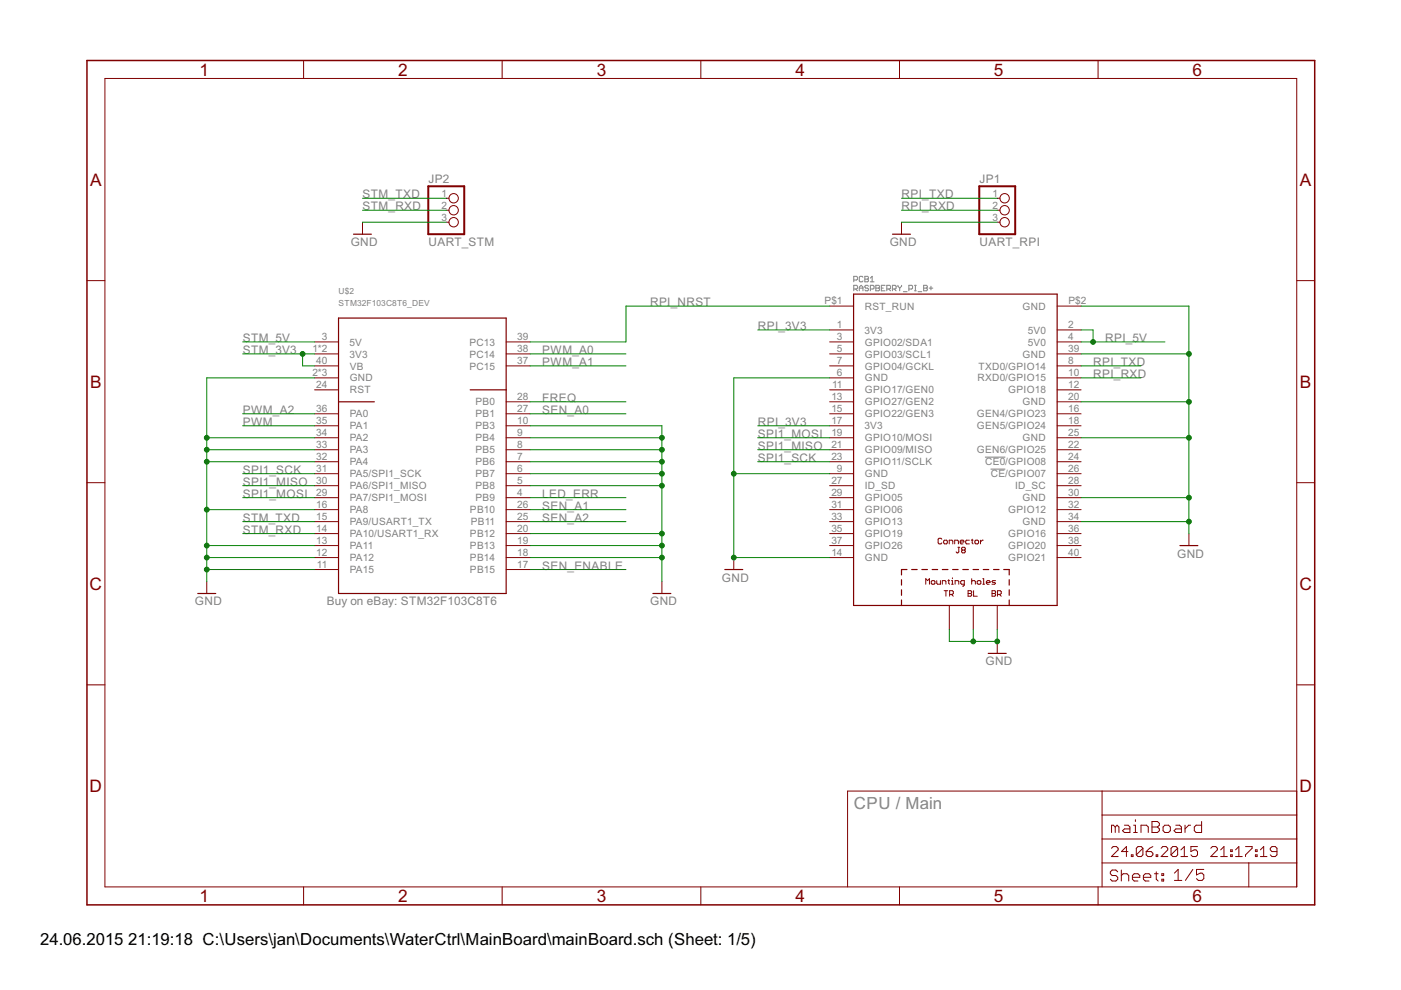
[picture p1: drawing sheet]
<svg xmlns="http://www.w3.org/2000/svg" width="297mm" height="210mm" viewBox="0 0 297 210" stroke-linecap="round" stroke-linejoin="round" font-family="sans-serif">
<g fill="none" stroke="#808080" stroke-width=".21">
<path d="M181 59.4h.6l.2-.2v-.4l-.2-.2h-.6v1.2M183 58.8l-.2-.2h-.4l-.2 .2v.8l.2 .2h.4l.2-.2M183.4 58.6h.5l.2 .2-.2 .4 .2 .4-.2 .2h-.5zM183.4 59.2h.5M184.5 59.8h.8M184.5 59l.4-.4v1.2M181 61.3h.6l.2-.2v-.4l-.2-.2h-.6v1.2M181.4 61.3l.4 .4M182.2 61.7v-.8l.4-.4 .4 .4v.8M182.2 61.1h.8M184.1 60.7l-.2-.2h-.3l-.2 .2 .2 .4h.3l.2 .2-.2 .4h-.3l-.2-.2M184.5 61.3h.6l.2-.2v-.4l-.2-.2h-.6v1.2"/>
<path d="M185.7 60.5h.6l.2 .2-.2 .4 .2 .4-.2 .2h-.6zM185.7 61.1h.6M186.9 61.1h.4M187.6 60.5h-.7v1.2h.7M188 61.3h.6l.2-.2v-.4l-.2-.2h-.6v1.2M188.4 61.3l.4 .4M189.2 61.3h.6l.2-.2v-.4l-.2-.2h-.6v1.2M189.6 61.3l.4 .4M190.4 60.5l.4 .6M190.8 61.1v.6M191.2 60.5v.2l-.4 .4M191.5 61.8h.8"/>
<path d="M192.7 61.3h.6l.2-.2v-.4l-.2-.2h-.6v1.2M193.9 60.5h.4M193.9 61.7h.4M194.1 60.5v1.2M194.6 61.8h.8M195.8 60.5h.6l.2 .2-.2 .4 .2 .4-.2 .2h-.6zM195.8 61.1h.6M197 61.1h.8M197.4 60.7v.8M208.8 96.9h4.3M210 99.5h3.1"/>
</g>
<g fill="none" stroke="#800000" stroke-width=".21">
<path d="M22.2 16.6h252.7v171.4h-252.7zM64.4 12.8v3.8M106.5 12.8v3.8M148.6 12.8v3.8M190.7 12.8v3.8M232.8 12.8v3.8M18.4 59.5h3.8M76.9 47.1v2.6M94.6 42h.6M94.6 44.6h.6M94.6 47.1h.6M191.1 47.1v2.6"/>
<path d="M211.4 42h.6M211.4 44.6h.6M211.4 47.1h.6M274.9 59.5h3.8M66.7 72.5h5.1M66.7 75h5.1M66.7 77.6h5.1M107.3 72.5h5.1M107.3 75h5.1M107.3 77.6h5.1M175.9 70h5.1M175.9 72.5h5.1"/>
<path d="M175.9 75h5.1M175.9 77.6h5.1M175.9 64.9h5.1M224.1 70h5.1M224.1 72.5h5.1M224.1 75h5.1M224.1 77.6h5.1M224.1 64.9h5.1M66.7 80.1h5.1M66.7 82.7h5.1M66.7 87.7h5.1M66.7 90.3h5.1"/>
<path d="M66.7 92.8h5.1M66.7 95.4h5.1M66.7 97.9h5.1M107.3 85.2h5.1M107.3 87.7h5.1M107.3 90.3h5.1M107.3 92.8h5.1M107.3 95.4h5.1M107.3 97.9h5.1M175.9 80.1h5.1M175.9 82.7h5.1M175.9 85.2h5.1"/>
<path d="M175.9 87.7h5.1M175.9 90.3h5.1M175.9 92.8h5.1M175.9 95.4h5.1M175.9 97.9h5.1M224.1 80.1h5.1M224.1 82.7h5.1M224.1 85.2h5.1M224.1 87.7h5.1M224.1 90.3h5.1M224.1 92.8h5.1M224.1 95.4h5.1"/>
<path d="M224.1 97.9h5.1M18.4 102.3h3.8M66.7 100.4h5.1M66.7 103h5.1M66.7 105.5h5.1M66.7 108.1h5.1M66.7 110.6h5.1M66.7 113.1h5.1M66.7 115.7h5.1M66.7 118.2h5.1M107.3 100.4h5.1M107.3 103h5.1"/>
<path d="M107.3 105.5h5.1M107.3 108.1h5.1M107.3 110.6h5.1M107.3 113.1h5.1M107.3 115.7h5.1M107.3 118.2h5.1M155.6 118.2v2.6M175.9 100.4h5.1M175.9 103h5.1M175.9 105.5h5.1M175.9 108.1h5.1M175.9 110.6h5.1"/>
<path d="M175.9 113.1h5.1M175.9 115.7h5.1M175.9 118.2h5.1M199.7 114.3l-.2-.2h-.4l-.2 .2v.8l.2 .2h.4l.2-.2M200.1 114.7l.2-.2h.4l.2 .2v.4l-.2 .2h-.4l-.2-.2zM201.3 115.3v-.8h.5l.2 .2v.6M202.4 115.3v-.8h.6l.2 .2v.6M203.1 116h.4M203.3 116v1l-.2 .2-.4-.2M203.6 114.9h.8l-.2-.4h-.4l-.2 .2v.4l.2 .2h.4M204.1 116.6l-.2 .2 .2 .4h.3l.3-.2-.3-.4M204.1 116.6l-.2-.2 .2-.4h.3l.3 .2-.3 .4"/>
<path d="M204.1 116.6h.3M205.5 114.5h-.6l-.2 .2v.4l.2 .2h.6M205.9 114.5h.4M206.1 114.3v.8l.2 .2M206.7 114.7l.2-.2h.4l.2 .2v.4l-.2 .2h-.4l-.2-.2zM207.9 114.5v.8M208.4 114.5l-.5 .4M224.1 100.4h5.1M224.1 103h5.1M224.1 105.5h5.1M224.1 108.1h5.1M224.1 110.6h5.1"/>
<path d="M224.1 113.1h5.1M224.1 115.7h5.1M224.1 118.2h5.1M252.1 113.1v2.6M274.9 102.3h3.8M43.8 123.3v2.5M66.7 120.8h5.1M107.3 120.8h5.1M140.3 123.3v2.5M196.3 123.9v-1.2l.4 .4 .4-.4v1.2M197.4 123.3l.2-.2h.4l.2 .2v.4l-.2 .2h-.4l-.2-.2zM198.6 123.1v.6l.2 .2h.6v-.8"/>
<path d="M199.8 123.9v-.8h.6l.2 .2v.6M200.2 125.2h.7M200.6 125.2v1.2M201 123.1h.3M201.1 122.9v.8l.2 .2M201.3 128.4v5.1M201.3 126h.6l.2-.2v-.4l-.2-.2h-.6v1.2M201.7 126l.4 .4M201.7 123.9h.4M201.7 123.1h.2v.8M201.9 122.5v.2M202.5 123.9v-.8h.6l.2 .2v.6"/>
<path d="M204.4 123.9h-.5l-.2-.2v-.4l.2-.2h.5v1l-.3 .2M205.3 125.2h.5l.2 .2-.2 .4 .2 .4-.2 .2h-.5zM205.3 125.8h.5M206 122.7v1.2M206 123.3l.2-.2h.4l.2 .2v.6M206.4 128.4v5.1M206.4 125.2v1.2h.8M207.2 123.3l.2-.2h.4l.2 .2v.4l-.2 .2h-.4l-.2-.2zM208.4 123.9h.3M208.4 122.7h.2v1.2M209.1 123.5h.8l-.2-.4h-.4l-.2 .2v.4l.2 .2h.4M210.3 125.2h.6l.2 .2-.2 .4 .2 .4-.2 .2h-.6z"/>
<path d="M210.3 125.8h.6M211.1 123.1h-.6l-.2 .2 .2 .2h.4l.2 .2-.2 .2h-.6M211.4 128.4v5.1M211.4 136v2.5M211.5 126h.6l.2-.2v-.4l-.2-.2h-.6v1.2M211.9 126l.4 .4M18.4 145.2h3.8M274.9 145.2h3.8M233.7 167.7v20.3M233.7 177.9h41.2M233.7 172.8h41.2M235.6 179.9l.4-.4h.7l.4 .4v.3l-1.5 1.4h1.5"/>
<path d="M236.5 175.3l-.4-.3h-.4v1.5M236.5 175.3v1.2M236.5 175.3l.3-.3 .4 .3v1.2M238.4 175h.8l.4 .3v1.2h-1.2l-.4-.4 .4-.4h1.2M240.3 175h.4v1.5M240.3 176.5h.8M240.7 173.8v.4M241.9 176.5v-1.5h1.2l.4 .3v1.2M242.3 179.9v1.4l-.3 .3h-.7l-.4-.3M242.3 179.9l-.3-.4h-.7l-.4 .4v1.4M242.3 179.9l-1.4 1.4M244.2 174.2h1.2l.4 .4v.4l-.4 .3 .4 .4v.4l-.4 .4h-1.2z"/>
<path d="M244.2 175.3h1.2M244.4 179.5l-.7 .4-.7 .7M246.2 179.9l.3-.4h.7l.4 .4v.3l-1.4 1.4h1.4M247 175h.8l.3 .3v.8l-.3 .4h-.8l-.4-.4v-.8zM249.3 175h.8l.4 .3v1.2h-1.2l-.4-.4 .4-.4h1.2M249.7 179.9v1.4l-.4 .3h-.7l-.3-.3M249.7 179.9l-.4-.4h-.7l-.3 .4v1.4M249.7 179.9l-1.4 1.4M251.2 175v1.5M252.4 175h-.4l-.8 .7M253.9 179.5h-1.4v1.1l.7-.4h.4l.3 .4v.7l-.3 .3h-.8l-.3-.3M254.8 174.2v2.3h-1.2l-.4-.4v-.8l.4-.3h1.2"/>
<path d="M256.7 179.9l.3-.4h.8l.3 .4v.3l-1.4 1.4h1.4M264.1 179.5h1.4v.4l-1.4 1.4v.3M274.9 167.7h-95.2v20.3M64.4 188v3.9M106.5 188v3.9M148.6 188v3.9M190.7 188v3.9M232.8 188v3.9M233.7 183h41.2M237 184.8l-.4-.3h-.8l-.4 .3v.5l.4 .3h.8l.4 .4v.4l-.4 .4h-.8l-.4-.4M237.7 184.5v2.3M237.7 185.6l.4-.3h.8l.4 .3v1.2"/>
<path d="M239.2 180.6h-1.4l1-1.1v2.1M239.9 181.3h.3v.3h-.3zM240.1 186h1.6v-.4l-.4-.3h-.8l-.4 .3v.8l.4 .4h.8M242.4 186h1.6v-.4l-.4-.3h-.8l-.4 .3v.8l.4 .4h.8M243 180.6h1.1l.3 .3v.4l-.3 .3h-.7l-.4-.3zM244.8 185.3h.8M245.1 181.3h.4v.3h-.4zM245.2 184.8v1.6l.4 .4M246.3 185.3h.4v.3h-.4zM246.3 186.4h.4v.4h-.4zM249 185.1l.8-.8v2.4M249 186.7h1.6"/>
<path d="M250.4 181.6h1.4M250.4 180.2l.7-.7v2.1M252.9 184.3l-1.6 2.4M255.2 184.3h-1.5v1.2l.8-.4h.3l.4 .4v.8l-.4 .4h-.7l-.4-.4M258.8 181.6h1.4M258.8 180.2l.7-.7v2.1M260.9 181.3h.4v.3h-.4zM260.9 180.2h.4v.4h-.4zM262 181.6h1.4M262 180.2l.7-.7v2.1M264.8 183v5M266.2 181.3h.3v.3h-.3z"/>
<path d="M266.2 180.2h.3v.4h-.3zM267.2 181.6h1.4M267.2 180.2l.7-.7v2.1M270.7 180.6h-1l-.4-.4v-.3l.4-.4h.7l.3 .4v1.4l-.3 .3h-.7l-.4-.3"/>
<circle cx="96.2" cy="42" r=".99"/>
<circle cx="96.2" cy="44.6" r=".99"/>
<circle cx="96.2" cy="47.1" r=".99"/>
<circle cx="213" cy="42" r=".99"/>
<circle cx="213" cy="47.1" r=".99"/>
<circle cx="213" cy="44.6" r=".99"/>
</g>
<path d="M18.4 12.8h260.3v179.1h-260.3z" fill="none" stroke="#800000" stroke-width=".32"/>
<g fill="none" stroke="#800000" stroke-width=".25">
<path d="M75 49.7h3.7M189.2 49.7h3.8M71.8 67.4h35.5v58.4h-35.5zM181 62.4h43.1v66h-43.1zM71.8 85.2h7.6M99.7 82.7h7.6M250.2 115.7h3.8M41.9 125.8h3.8M138.4 125.8h3.8M153.7 120.8h3.8M191.1 122.9v1.2M191.1 125.1v1.1"/>
<path d="M191.1 127.2v1.2M192.3 120.8h-1.2v1.1M193.3 120.8h1.2M195.5 120.8h1.1M197.6 120.8h1.2M199.8 120.8h1.2M202 120.8h1.1M204.1 120.8h1.2M206.3 120.8h1.2M208.5 120.8h1.1M209.5 138.5h3.8M210.7 120.8h1.1"/>
<path d="M212.8 120.8h1.2v1.1M214 122.9v1.2M214 125.1v1.1M214 127.2v1.2"/>
</g>
<path d="M90.8 39.5h7.6v10.2h-7.6zM207.6 39.5h7.6v10.2h-7.6z" fill="none" stroke="#800000" stroke-width=".42"/>
<g fill="none" stroke="#008000" stroke-width=".21">
<path d="M76.9 47.1h17.7M76.9 42h17.7M76.9 44.6h17.7M191.1 47.1h20.3M191.1 42h20.3M191.1 44.6h20.3M51.5 75h15.2M51.5 72.5h15.2M64.2 75v2.6h2.5M112.4 75h20.3M112.4 77.6h20.3M160.7 70h15.2"/>
<path d="M175.9 64.9h-43.2v7.6h-20.3M229.2 64.9h22.9v48.2M229.2 75h22.9M229.2 77.6h12.7M229.2 72.5h17.8M229.2 70h2.6v2.5M43.8 97.9h22.9M43.8 95.4h22.9M43.8 92.8h22.9M51.5 90.3h15.2M51.5 87.7h15.2M66.7 80.1h-22.9v43.2"/>
<path d="M112.4 97.9h27.9M112.4 95.4h27.9M112.4 92.8h27.9M112.4 90.3h27.9v33M112.4 85.2h20.3M112.4 87.7h20.3M160.7 97.9h15.2M160.7 95.4h15.2M160.7 92.8h15.2M160.7 90.3h15.2M175.9 80.1h-20.3v38.1h20.3M229.2 92.8h22.9"/>
<path d="M229.2 80.1h12.7M229.2 85.2h22.9M43.8 118.2h22.9M43.8 108.1h22.9M43.8 115.7h22.9M51.5 100.4h15.2M51.5 103h15.2M51.5 105.5h15.2M51.5 113.1h15.2M51.5 110.6h15.2M112.4 100.4h27.9M112.4 103h27.9"/>
<path d="M112.4 105.5h20.3M112.4 118.2h27.9M112.4 108.1h20.3M112.4 115.7h27.9M112.4 113.1h27.9M112.4 110.6h20.3M155.6 100.4h20.3M229.2 105.5h22.9M229.2 110.6h22.9M43.8 120.8h22.9M112.4 120.8h20.3M201.3 133.5v2.5h10.1v-2.5"/>
<path d="M206.4 133.5v2.5"/>
</g>
<g fill="#008000" stroke="#008000" stroke-width=".21">
<circle cx="155.6" cy="100.4" r=".51"/>
<circle cx="155.6" cy="118.2" r=".51"/>
<circle cx="43.8" cy="92.8" r=".51"/>
<circle cx="43.8" cy="95.4" r=".51"/>
<circle cx="43.8" cy="97.9" r=".51"/>
<circle cx="43.8" cy="108.1" r=".51"/>
<circle cx="43.8" cy="115.7" r=".51"/>
<circle cx="43.8" cy="118.2" r=".51"/>
<circle cx="43.8" cy="120.8" r=".51"/>
<circle cx="211.4" cy="136" r=".51"/>
<circle cx="206.4" cy="136" r=".51"/>
<circle cx="140.3" cy="92.8" r=".51"/>
<circle cx="140.3" cy="95.4" r=".51"/>
<circle cx="140.3" cy="97.9" r=".51"/>
<circle cx="140.3" cy="100.4" r=".51"/>
<circle cx="140.3" cy="103" r=".51"/>
<circle cx="140.3" cy="113.1" r=".51"/>
<circle cx="140.3" cy="115.7" r=".51"/>
<circle cx="140.3" cy="118.2" r=".51"/>
<circle cx="252.1" cy="85.2" r=".51"/>
<circle cx="252.1" cy="92.8" r=".51"/>
<circle cx="252.1" cy="105.5" r=".51"/>
<circle cx="252.1" cy="110.6" r=".51"/>
<circle cx="252.1" cy="75" r=".51"/>
<circle cx="64.2" cy="75" r=".51"/>
<circle cx="231.8" cy="72.5" r=".51"/>
</g>
<g font-size="4.1" fill="#800000">
<text x="42.3" y="16">1</text>
<text x="84.4" y="16">2</text>
<text x="126.5" y="16">3</text>
<text x="168.6" y="16">4</text>
<text x="210.7" y="16">5</text>
<text x="252.9" y="16">6</text>
<text x="19.1" y="39.4">A</text>
<text x="275.6" y="39.4">A</text>
<text x="19.1" y="82.2">B</text>
<text x="275.6" y="82.2">B</text>
<text x="19" y="125.1">C</text>
<text x="275.5" y="125.1">C</text>
<text x="19" y="167.9">D</text>
<text x="275.5" y="167.9">D</text>
<text x="42.3" y="191.2">1</text>
<text x="84.4" y="191.2">2</text>
<text x="126.5" y="191.2">3</text>
<text x="168.6" y="191.2">4</text>
<text x="210.7" y="191.2">5</text>
<text x="252.9" y="191.2">6</text>
</g>
<text font-size="4" fill="#808080" x="181" y="171.5">CPU / Main</text>
<g font-size="4">
<text x="8.5" y="200.4">24.06.2015</text>
<text x="27.2" y="200.4">21:19:18 C:\Users\jan\Documents\WaterCtrl\MainBoard\mainBoard.sch (Sheet: 1/5)</text>
</g>
<g font-size="2.8" fill="#808080">
<text x="90.9" y="38.9">JP2</text>
<text x="207.7" y="38.9">JP1</text>
<text x="76.9" y="42">STM_TXD</text>
<text x="76.9" y="44.6">STM_RXD</text>
<text x="191.2" y="42">RPI_TXD</text>
<text x="191.2" y="44.6">RPI_RXD</text>
<text x="74.3" y="52.2">GND</text>
<text x="90.9" y="52.2">UART_STM</text>
<text x="188.6" y="52.2">GND</text>
<text x="207.7" y="52.2">UART_RPI</text>
<text x="137.8" y="64.9">RPI_NRST</text>
<text x="160.7" y="70">RPI_3V3</text>
<text x="51.5" y="75">STM_3V3</text>
<text x="51.5" y="72.5">STM_5V</text>
<text x="115" y="75">PWM_A0</text>
<text x="115" y="77.6">PWM_A1</text>
<text x="231.8" y="77.6">RPI_TXD</text>
<text x="234.3" y="72.5">RPI_5V</text>
<text x="231.8" y="80.1">RPI_RXD</text>
<text x="51.5" y="87.7">PWM_A2</text>
<text x="115" y="85.2">FREQ</text>
<text x="115" y="87.7">SEN_A0</text>
<text x="51.5" y="90.3">PWM</text>
<text x="160.7" y="95.4">SPI1_MISO</text>
<text x="160.7" y="92.8">SPI1_MOSI</text>
<text x="160.7" y="90.3">RPI_3V3</text>
<text x="51.5" y="100.4">SPI1_SCK</text>
<text x="160.7" y="97.9">SPI1_SCK</text>
<text x="51.5" y="103">SPI1_MISO</text>
<text x="51.5" y="105.5">SPI1_MOSI</text>
<text x="115" y="105.5">LED_ERR</text>
<text x="51.5" y="110.6">STM_TXD</text>
<text x="51.5" y="113.1">STM_RXD</text>
<text x="115" y="110.6">SEN_A2</text>
<text x="115" y="108.1">SEN_A1</text>
<text x="249.6" y="118.2">GND</text>
<text x="115" y="120.8">SEN_ENABLE</text>
<text x="153.1" y="123.3">GND</text>
<text x="41.3" y="128.4">GND</text>
<text x="69.3" y="128.4">Buy on eBay: STM32F103C8T6</text>
<text x="137.8" y="128.4">GND</text>
<text x="208.9" y="141.1">GND</text>
</g>
<g font-size="2.4" fill="#808080">
<text x="93.6" y="41.7">1</text>
<text x="210.5" y="41.7">1</text>
<text x="93.6" y="44.2">2</text>
<text x="93.6" y="46.8">3</text>
<text x="210.5" y="44.2">2</text>
<text x="210.5" y="46.8">3</text>
<text x="174.8" y="64.5">P$1</text>
<text x="183.3" y="65.6">RST_RUN</text>
<text x="216.8" y="65.6">GND</text>
<text x="226.5" y="64.5">P$2</text>
<text x="177.4" y="69.6">1</text>
<text x="183.3" y="70.7">3V3</text>
<text x="217.9" y="70.7">5V0</text>
<text x="226.5" y="69.6">2</text>
<text x="66.2" y="74.7">1*2</text>
<text x="67.1" y="77.2">40</text>
<text x="68.2" y="72.1">3</text>
<text x="74.1" y="75.8">3V3</text>
<text x="74.1" y="73.3">5V</text>
<text x="99.5" y="75.8">PC14</text>
<text x="99.5" y="73.3">PC13</text>
<text x="109.7" y="77.2">37</text>
<text x="109.7" y="74.7">38</text>
<text x="109.7" y="72.1">39</text>
<text x="177.4" y="72.1">3</text>
<text x="177.4" y="74.7">5</text>
<text x="177.4" y="77.2">7</text>
<text x="183.3" y="73.3">GPIO02/SDA1</text>
<text x="183.3" y="75.8">GPIO03/SCL1</text>
<text x="216.8" y="75.8">GND</text>
<text x="217.9" y="73.3">5V0</text>
<text x="226.5" y="72.1">4</text>
<text x="226.5" y="74.7">39</text>
<text x="226.5" y="77.2">8</text>
<text x="66.2" y="79.8">2*3</text>
<text x="67.1" y="82.3">24</text>
<text x="74.1" y="80.9">GND</text>
<text x="74.1" y="83.4">RST</text>
<text x="74.1" y="78.3">VB</text>
<text x="99.5" y="78.3">PC15</text>
<text x="176.4" y="82.3">11</text>
<text x="177.4" y="79.8">6</text>
<text x="183.3" y="78.3">GPIO04/GCKL</text>
<text x="183.3" y="80.9">GND</text>
<text x="183.3" y="83.4">GPIO17/GEN0</text>
<text x="207.3" y="80.9">RXD0/GPIO15</text>
<text x="207.5" y="78.3">TXD0/GPIO14</text>
<text x="213.8" y="83.4">GPIO18</text>
<text x="226.5" y="79.8">10</text>
<text x="226.5" y="82.3">12</text>
<text x="67.1" y="89.9">35</text>
<text x="67.1" y="87.4">36</text>
<text x="74.1" y="88.5">PA0</text>
<text x="100.8" y="88.5">PB1</text>
<text x="100.8" y="86">PB0</text>
<text x="109.7" y="87.4">27</text>
<text x="109.7" y="84.8">28</text>
<text x="109.7" y="89.9">10</text>
<text x="176.3" y="84.8">13</text>
<text x="176.3" y="87.4">15</text>
<text x="176.3" y="89.9">17</text>
<text x="183.3" y="86">GPIO27/GEN2</text>
<text x="183.3" y="88.5">GPIO22/GEN3</text>
<text x="207.1" y="88.5">GEN4/GPIO23</text>
<text x="216.8" y="86">GND</text>
<text x="226.5" y="84.8">20</text>
<text x="226.5" y="87.4">16</text>
<text x="226.5" y="89.9">18</text>
<text x="67.1" y="95">33</text>
<text x="67.1" y="92.5">34</text>
<text x="74.1" y="93.6">PA2</text>
<text x="74.1" y="91">PA1</text>
<text x="100.8" y="91">PB3</text>
<text x="100.8" y="93.6">PB4</text>
<text x="109.7" y="92.5">9</text>
<text x="109.7" y="95">8</text>
<text x="176.3" y="92.5">19</text>
<text x="176.3" y="95">21</text>
<text x="183.3" y="91">3V3</text>
<text x="183.3" y="93.6">GPIO10/MOSI</text>
<text x="207.1" y="91">GEN5/GPIO24</text>
<text x="216.8" y="93.6">GND</text>
<text x="226.5" y="92.5">25</text>
<text x="226.5" y="95">22</text>
<text x="67.1" y="100.1">31</text>
<text x="67.1" y="97.5">32</text>
<text x="74.1" y="101.2">PA5/SPI1_SCK</text>
<text x="74.1" y="98.7">PA4</text>
<text x="74.1" y="96.1">PA3</text>
<text x="100.8" y="96.1">PB5</text>
<text x="100.8" y="98.7">PB6</text>
<text x="100.8" y="101.2">PB7</text>
<text x="109.7" y="97.5">7</text>
<text x="109.7" y="100.1">6</text>
<text x="176.3" y="97.5">23</text>
<text x="177.4" y="100.1">9</text>
<text x="183.3" y="96.1">GPIO09/MISO</text>
<text x="183.3" y="98.7">GPIO11/SCLK</text>
<text x="183.3" y="101.2">GND</text>
<text x="207.1" y="96.1">GEN6/GPIO25</text>
<text x="208.9" y="98.7">CE0/GPIO08</text>
<text x="210.1" y="101.2">CE/GPIO07</text>
<text x="226.5" y="97.5">24</text>
<text x="226.5" y="100.1">26</text>
<text x="67.1" y="105.2">29</text>
<text x="67.1" y="102.6">30</text>
<text x="67.1" y="107.7">16</text>
<text x="74.1" y="106.3">PA7/SPI1_MOSI</text>
<text x="74.1" y="103.7">PA6/SPI1_MISO</text>
<text x="100.8" y="103.7">PB8</text>
<text x="100.8" y="106.3">PB9</text>
<text x="109.7" y="107.7">26</text>
<text x="109.7" y="102.6">5</text>
<text x="109.7" y="105.2">4</text>
<text x="176.3" y="102.6">27</text>
<text x="176.3" y="105.2">29</text>
<text x="176.3" y="107.7">31</text>
<text x="183.3" y="103.7">ID_SD</text>
<text x="183.3" y="106.3">GPIO05</text>
<text x="215.2" y="103.7">ID_SC</text>
<text x="216.8" y="106.3">GND</text>
<text x="226.5" y="102.6">28</text>
<text x="226.5" y="105.2">30</text>
<text x="226.5" y="107.7">32</text>
<text x="67.1" y="110.2">15</text>
<text x="67.1" y="112.8">14</text>
<text x="74.1" y="108.8">PA8</text>
<text x="74.1" y="111.4">PA9/USART1_TX</text>
<text x="74.1" y="113.9">PA10/USART1_RX</text>
<text x="99.6" y="108.8">PB10</text>
<text x="99.6" y="113.9">PB12</text>
<text x="99.8" y="111.4">PB11</text>
<text x="109.7" y="110.2">25</text>
<text x="109.7" y="112.8">20</text>
<text x="176.3" y="110.2">33</text>
<text x="176.3" y="112.8">35</text>
<text x="183.3" y="108.8">GPIO06</text>
<text x="183.3" y="111.4">GPIO13</text>
<text x="183.3" y="113.9">GPIO19</text>
<text x="213.8" y="108.8">GPIO12</text>
<text x="213.8" y="113.9">GPIO16</text>
<text x="216.8" y="111.4">GND</text>
<text x="226.5" y="110.2">34</text>
<text x="226.5" y="112.8">36</text>
<text x="67.1" y="115.3">13</text>
<text x="67.1" y="117.9">12</text>
<text x="74.1" y="116.4">PA11</text>
<text x="74.1" y="119">PA12</text>
<text x="99.6" y="116.4">PB13</text>
<text x="99.6" y="119">PB14</text>
<text x="109.7" y="115.3">19</text>
<text x="109.7" y="117.9">18</text>
<text x="176.3" y="115.3">37</text>
<text x="176.3" y="117.9">14</text>
<text x="183.3" y="116.4">GPIO26</text>
<text x="183.3" y="119">GND</text>
<text x="213.8" y="116.4">GPIO20</text>
<text x="213.8" y="119">GPIO21</text>
<text x="226.5" y="115.3">38</text>
<text x="226.5" y="117.9">40</text>
<text x="67.2" y="120.4">11</text>
<text x="74.1" y="121.5">PA15</text>
<text x="99.6" y="121.5">PB15</text>
<text x="109.7" y="120.4">17</text>
</g>
<g font-size="2" fill="#808080">
<text x="71.8" y="64.9">STM32F103C8T6_DEV</text>
<text x="71.8" y="62.3">U$2</text>
</g>
</svg>
